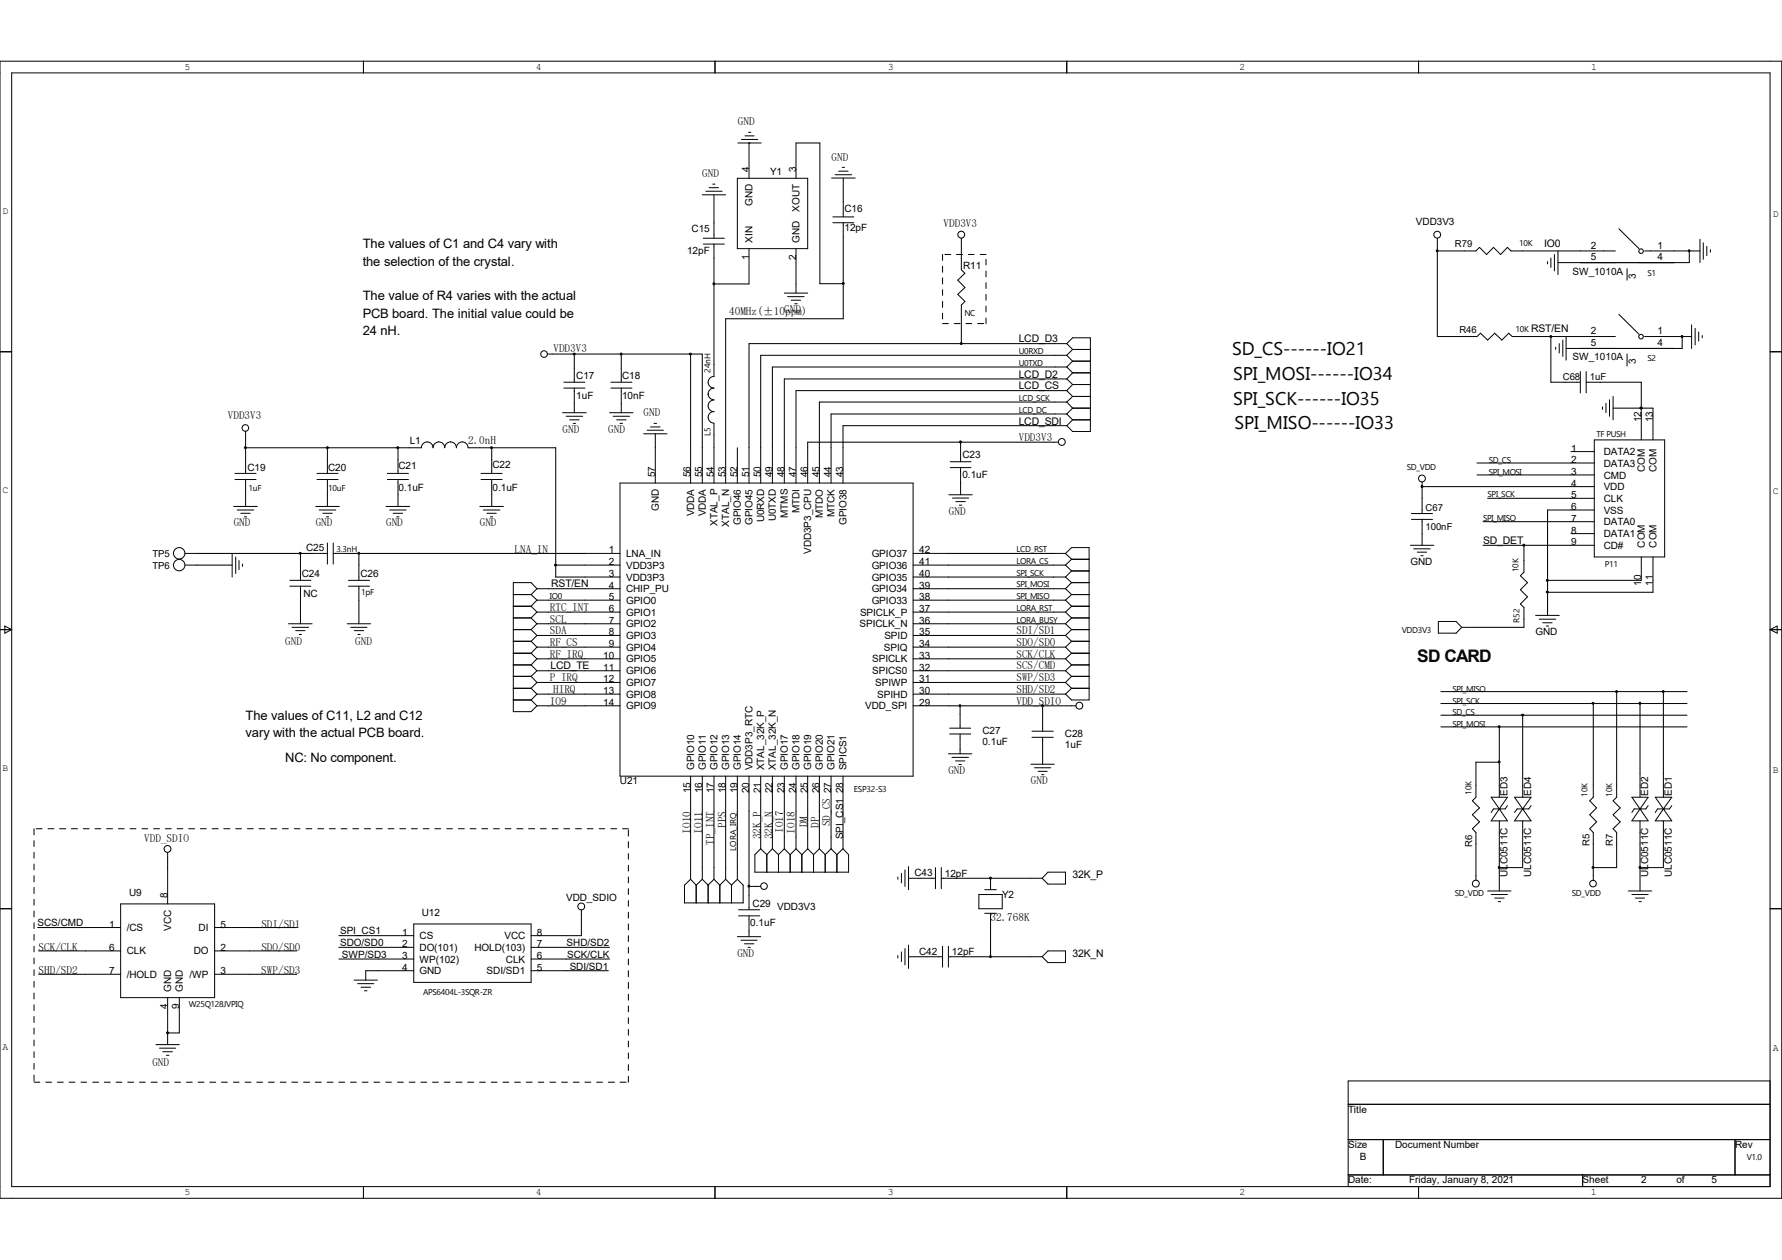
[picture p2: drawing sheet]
<svg xmlns="http://www.w3.org/2000/svg" width="297mm" height="210mm" viewBox="0 0 297 210" stroke-linecap="round" stroke-linejoin="round" font-family="sans-serif">
<g fill="none" stroke="#000" stroke-width=".17">
<path d="M0 10.2h297v189.5h-297zM1.9 12.1h293.1v185.7h-293.1zM60.6 10.2v1.9M119.2 10.2v1.9M177.8 10.2v1.9M236.4 10.2v1.9M117.1 32.5h3.8M117.2 39.7h3.5M117.6 31.9h2.8M118.2 31.3h1.6M118.8 30.7h.4M119 32.5v7.2"/>
<path d="M122.9 29.7h11.7v11.7h-11.7zM123 23.8h3.9M123.6 23.2h2.7M124.2 22.6h1.5M124.8 22.1h.3M124.8 23.8h.1M124.8 23.8v5.9M132.7 29.7v-5.9h4v23.5h3.8M138.6 29.7h3.9M138.8 36.2h3.5M138.8 37.1h3.5M139.2 29.1h2.7"/>
<path d="M139.8 28.5h1.6M140.4 27.9h.4M140.5 29.7v6.5M140.5 37.1v16h-19.6v27.4M160.2 39.7v5.3l.6 .6-1.2 1.1 1.2 1.2-1.2 1.2 1.2 1.1-.6 .6v6.5M239.6 39.7v16.4h6.6l.6-.6 1.1 1.2 1.2-1.2 1.2 1.2 1.2-1.2 .6 .6h17.1M269.8 38.1l3.4 3.3M283.3 39.9v3.9M0 58.6h1.9M91.2 59h25.9v21.5M95.7 59v4.7M103.5 59v4.7"/>
<path d="M115.1 59v21.5M117.2 40.7h3.5M119 40.7v22M124.8 41.4v5.9h-5.8M130.7 48.9h3.9M131.3 49.4h2.7M131.9 50h1.5M132.5 50.6h.4M132.7 41.4v7.5M157.1 42.4v1M157.1 44.4v1M157.1 46.3v1"/>
<path d="M157.1 48.3v.9M157.1 50.2v1M157.1 52.2v1M157.1 53.9h1M157.5 42.4h1M159 53.9h1M159.4 42.4h1M161 53.9h1M161.4 42.4h.9M162.9 53.9h1.1M163.4 42.4h.9M164.3 43.2v1"/>
<path d="M164.3 45.2v.9M164.3 47.1v1M164.3 49.1v.9M164.3 51v1M164.3 53v.9M177.8 59.2h-51v21.3M177.8 57.3h-53v23.2M177.8 59.2l1 1M177.8 57.3l1-1h2.9v15.6h-2.9l-1-.9M177.8 57.3l1 1M178.8 58.3h2.9M178.8 58.3l-1 .9"/>
<path d="M239.6 41.8h6.4l.6-.6 1.2 1.2 1.1-1.2 1.2 1.2 1.1-1.2 .6 .6h17.4M257.9 43.6v.4M258.5 56.1v7.6h4.9M258.5 43v1.6M259.1 42.4v2.8M259.3 57.9v.4M259.7 41.8v4M259.9 57.3v1.5M260.5 56.7v2.7M261 56.1v3.9M269.8 52.4l3.4 3.3M271.2 44.8v1.9"/>
<path d="M271.2 59v2M274.1 56.1h7.8M274.1 41.8h9.2M280.4 56.1h.1M280.4 56.1v2h-19.4M281.6 41.8v2h-21.9M281.9 54.1v4M282.5 54.7v2.8M283.1 55.3v1.6M283.7 55.9v.4M283.9 40.5v2.7M284.5 41.1v1.5"/>
<path d="M285.1 41.6v.4M295 58.6h2M39.2 79.9h3.5M39.2 78.9h3.5M40.9 74.6h29.3a.97 .97 0 0 1 1-.9 .97 .97 0 0 1 1 .9 .97 .97 0 0 1 1-.9 .97 .97 0 0 1 .9 .9 .97 .97 0 0 1 1-.9 .97 .97 0 0 1 1 .9 .97 .97 0 0 1 .9-.9 .97 .97 0 0 1 1 .9h14.6v21.6h10.7M40.9 71.9v7M40.9 79.9v4.5M52.8 79.9h3.5M52.8 78.9h3.5M54.6 74.6v4.3M54.6 79.9v4.5M64.6 79.9h3.5"/>
<path d="M64.6 78.9h3.5M66.3 74.6v4.3M66.3 79.9v4.5M80.2 79.9h3.5M80.2 78.9h3.5M82 74.6v4.3M82 79.9v4.5M93.8 68.8h3.9M94 64.7h3.5M94 63.7h3.5M94.4 69.4h2.7M95 70h1.5"/>
<path d="M95.5 70.6h.4M95.7 64.7v4.1M101.6 68.8h3.9M101.8 64.7h3.5M101.8 63.7h3.5M102.2 69.4h2.7M102.8 70h1.6M103.3 70.6h.5M103.5 64.7v4.1M107.3 72.3h3.9M107.9 71.7h2.7M108.4 71.2h1.6"/>
<path d="M109 70.6h.4M109.2 72.3v8.2M118 65.7a.97 .97 0 0 0 1 .9M119 70.6v9.9M119 62.8a.95 .95 0 0 0-1 .9 .95 .95 0 0 0 1 1M119 64.7a.86 .86 0 0 0-1 1M119 66.7a.95 .95 0 0 0-1 .9 .95 .95 0 0 0 1 1 .97 .97 0 0 0-1 1 .97 .97 0 0 0 1 .9M122.9 74.6v5.9M158.4 77.9h3.4M158.4 77h3.4M160.1 73.7v3.3M160.1 77.9v4.6"/>
<path d="M176.4 73.7h-41.8v6.8M177.8 61.2h-49.1v19.3M177.8 63.2h-47.1v17.3M177.8 65.1h-45.1v15.4M177.8 67h-41.2v13.5M177.8 71h-37.3v9.5M177.8 69h-39.3v11.5M177.8 61.2l1 .9M177.8 63.2l1 .9M177.8 65.1l1 1M177.8 67l1 1M177.8 69l1 1"/>
<path d="M178.8 70h2.9M178.8 60.2h2.9M178.8 62.1h2.9M178.8 60.2l-1 1M178.8 64.1h2.9M178.8 62.1l-1 1.1M178.8 66.1h2.9M178.8 64.1l-1 1M178.8 68h2.9M178.8 66.1l-1 .9M178.8 68l-1 1M178.8 70l-1 1"/>
<path d="M246.2 77.2h19.5M246.2 79.2h19.5M261.8 75.3h3.9M263.4 61.9v3.6M264.4 63.7h9.2v9.6M264.4 61.9v3.6M265.7 73.3h11.8v19.5h-11.8zM267.1 67.8v.4M267.7 67.2v1.6M268.3 66.6v2.8M268.9 68h6.6v5.3M268.9 66.1v3.9"/>
<path d="M273.6 68h.1M30.9 92.2h23.7M30.9 94.2h7.8M38.7 92.2v4M38.9 84.4h4M39.3 92.8v2.8M39.5 85h2.8M39.8 93.4v1.6M40.1 85.6h1.6M40.4 94v.4M40.7 86.1h.4M48.3 96.7h3.5"/>
<path d="M48.3 97.7h3.5M50.1 92.2v4.5M50.1 97.7v6.3M52.6 84.4h4M53.2 85h2.8M53.8 85.6h1.6M54.4 86.1h.4M54.6 90.5v3.5M55.5 92.2h47.8M55.5 90.5v3.5M58.1 96.7h3.5M58.1 97.7h3.5"/>
<path d="M59.8 92.2v4.5M59.8 97.7v6.3M64.3 84.4h4M64.9 85h2.8M65.5 85.6h1.6M66.1 86.1h.4M80 84.4h3.9M80.6 85h2.7M81.2 85.6h1.5M81.7 86.1h.4M85.6 99.1h2.9M88.5 99.1l1 .9"/>
<path d="M89.5 98.1h13.8M89.5 98.1l-1-1h-2.9v21.5h2.9l1-1M89.5 98.1l-1 1M92.6 94.2h10.7M103.3 80.5h48.9v48.9h-48.9zM152.2 92.2h25.4M152.2 94.2h25.4M152.2 96.2h25.4M152.2 98.1h25.4M158.2 82.5h3.9M158.7 83h2.8M159.3 83.6h1.6"/>
<path d="M159.9 84.2h.4M177.6 92.2l1-.9h2.9v25.4h-2.9l-1-1M177.6 98.1l1 1M177.6 96.2l1 .9M177.6 94.2l1 1M177.6 92.2l1 1M178.6 99.1h2.9M178.6 99.1l-1 .9M178.6 97.1h2.9M178.6 97.1l-1 1M178.6 95.2h2.9M178.6 95.2l-1 1"/>
<path d="M178.6 93.2h2.9M178.6 93.2l-1 1M235.1 90.9h3.9M235.2 85.6h3.6M235.2 86.6h3.6M235.6 91.5h2.8M236.2 92h1.6M236.8 92.6h.4M237 81.1h.1M237 80.3v5.3M237 86.6v4.3M237 81.1h28.7"/>
<path d="M247.2 87h18.5M247.2 90.9h18.5M247.9 83.1h17.8M254 90.9v4.5l-.6 .6 1.2 1.1-1.2 1.2 1.2 1.2-1.2 1.2 .6 .6v3.3h-10.4M261.8 88.9h3.9M265.7 85h-7.8v17.6M273.6 92.8v3.9h-15.7M275.5 92.8v5.9h-17.6M0 104.9h1.9M.8 104.4l1.1 .5-1.1 .6zM48.1 104h3.9M48.7 104.6h2.7"/>
<path d="M49.3 105.1h1.5M49.9 105.7h.3M57.9 104h3.9M58.5 104.6h2.7M59.1 105.1h1.5M59.6 105.7h.4M85.6 104.9h2.9M85.6 116.7h2.9M85.6 114.7h2.9M85.6 112.7h2.9M85.6 110.8h2.9M85.6 108.9h2.9"/>
<path d="M85.6 106.9h2.9M85.6 103h2.9M85.6 101h2.9M88.5 116.7l1 .9M88.5 114.7l1 1M88.5 112.7l1 1M88.5 108.9l1 .9M88.5 104.9l1 1M88.5 103l1 1M88.5 101l1 1M88.5 106.9l1 1M88.5 110.8l1 1"/>
<path d="M89.5 100h13.8M89.5 102h13.8M89.5 104h13.8M89.5 105.9h13.8M89.5 107.9h13.8M89.5 109.8h13.8M89.5 111.8h13.8M89.5 113.7h13.8M89.5 117.6h13.8M89.5 115.7h13.8M89.5 115.7l-1 1M89.5 113.7l-1 1"/>
<path d="M89.5 109.8l-1 1M89.5 105.9l-1 1M89.5 104l-1 .9M89.5 102l-1 1M89.5 107.9l-1 1M89.5 100l-1 1M89.5 111.8l-1 .9M152.2 100h25.4M152.2 102h25.4M152.2 104h25.4M152.2 105.9h25.4M152.2 107.9h25.4"/>
<path d="M152.2 109.8h25.4M152.2 111.8h25.4M152.2 113.7h25.4M152.2 117.6h27.2M152.2 115.7h25.4M160 117.6v3.8M173.8 117.6v4.3M177.6 109.8l1 1M177.6 111.8l1 .9M177.6 113.7l1 1M177.6 107.9l1 1M177.6 105.9l1 1"/>
<path d="M177.6 104l1 .9M177.6 102l1 1M177.6 100l1 1M178.6 104.9h2.9M178.6 114.7h2.9M178.6 112.7h2.9M178.6 110.8h2.9M178.6 108.9h2.9M178.6 106.9h2.9M178.6 103h2.9M178.6 101h2.9M178.6 108.9l-1 .9"/>
<path d="M178.6 110.8l-1 1M178.6 114.7l-1 1M178.6 112.7l-1 1M178.6 106.9l-1 1M178.6 104.9l-1 1M178.6 103l-1 1M178.6 101l-1 1M239.7 103.6h3l.9 1-.9 .9h-3zM240.2 115.3h41M240.2 117.3h41M240.2 119.2h41M253.8 119.2v13.7"/>
<path d="M255.9 102.6h4M256.5 103.2h2.8M257.1 103.8h1.6M257.7 104.4h.4M265.6 117.3v15.6l-.6 .6 1.1 1.2-1.1 1.1 1.1 1.2-1.1 1.1 .6 .7v8M269.5 115.3v17.6l-.6 .6 1.1 1.2-1.1 1.1 1.1 1.2-1.1 1.1 .6 .7v5.8h-3.9M273.3 117.3v15.6M277.2 115.3v17.6M295 104.9h2M295 104.9l1.2-.5v1.1zM5.7 138.1v1M6.1 138.1h.9"/>
<path d="M8 138.1h1M9.9 138.1h1.1M11.9 138.1h1M13.9 138.1h1M15.8 138.1h1M17.8 138.1h1M19.7 138.1h1M21.7 138.1h.9M23.7 138.1h.9M25.6 138.1h1M27.6 138.1h.9M29.5 138.1h1"/>
<path d="M31.5 138.1h.9M33.4 138.1h1M35.3 138.1h1.1M37.3 138.1h1M39.3 138.1h1M41.2 138.1h1M43.2 138.1h1M45.1 138.1h1M47.1 138.1h.9M49.1 138.1h.9M51 138.1h1M53 138.1h.9"/>
<path d="M54.9 138.1h1M56.9 138.1h.9M58.8 138.1h1M60.7 138.1h1.1M62.7 138.1h1M64.7 138.1h1M66.6 138.1h1M68.6 138.1h1M70.5 138.1h1M72.5 138.1h.9M74.5 138.1h.9M76.4 138.1h1"/>
<path d="M78.4 138.1h.9M80.3 138.1h1M82.3 138.1h.9M84.2 138.1h1M86.1 138.1h1.1M88.1 138.1h1M90.1 138.1h1M92 138.1h1M94 138.1h1M95.9 138.1h1M97.9 138.1h.9M99.9 138.1h.9"/>
<path d="M101.8 138.1h1M103.8 138.1h.9M104.7 138.3v1.1M115.1 129.4v17.2M117.1 129.4v17.2M119 129.4v17.2M120.9 129.4v17.2M122.9 129.4v17.2M124.8 129.4v22.2M126.8 129.4v12.1M128.7 129.4v12.1M130.7 129.4v12.1"/>
<path d="M132.7 129.4v12.1M134.6 129.4v12.1M136.6 129.4v12.1M138.5 129.4v12.1M140.5 129.4v12.1M158.1 125.6h3.9M158.3 122.3h3.5M158.3 121.4h3.5M158.7 126.2h2.7M159.3 126.8h1.5M159.8 127.4h.4M160 122.3v3.3"/>
<path d="M171.8 127.4h3.9M172 122.9h3.6M172 121.9h3.6M172.4 128h2.7M173 128.6h1.5M173.6 129.1h.4M173.8 122.9v4.5M240.2 121.2h41M248.5 132.9h2.7l-1.3 1.9zM249.9 134.8h.1M249.9 134.8l1.3 2h-2.7zM249.9 127h-3.9v5.9l-.6 .6 1.2 1.2-1.2 1.1 1.2 1.2-1.2 1.1 .6 .7v8"/>
<path d="M249.9 121.2v11.7M249.9 136.8v11.7M251.2 134.3l-.3 .5h-2l-.4 .6M252.4 132.9h2.8l-1.4 1.9zM253.8 134.8h.1M253.8 134.8l1.4 2h-2.8zM253.8 136.8v7.8h-3.9M255.2 134.3l-.4 .5h-1.9l-.5 .6M272 132.9h2.7l-1.4 1.9zM273.3 134.8h.1M273.3 134.8l1.4 2h-2.7zM273.3 136.8v11.7"/>
<path d="M274.7 134.3l-.4 .5h-1.9l-.4 .6M275.9 132.9h2.7l-1.4 1.9zM277.2 134.8h.1M277.2 136.8v7.8h-3.9M277.2 134.8l1.4 2h-2.7zM278.6 134.3l-.3 .5h-2l-.4 .6M0 151.5h1.9M5.7 140.1v1M5.7 142.1v.9M5.7 144v1M5.7 146v1M5.7 147.9v1"/>
<path d="M5.7 149.9v1M5.7 151.8v1M5.7 153.8v1M5.7 155.7v1M5.7 157.7v1M5.7 159.7v1M6.3 154.6h13.8M6.4 158.5h13.7M20.1 150.7h15.7v15.6h-15.7zM27.9 142.1v8.6M35.8 154.6h13.6M35.8 158.5h13.6"/>
<path d="M56.5 156h12.5M56.5 157.9h12.5M56.5 159.9h12.5M69 154h19.5v9.7h-19.5zM88.5 157.9h13.1M88.5 159.9h13.1M96.9 151.6v4.4h-8.4M104.7 140.3v1M104.7 142.3v.9M104.7 144.2v1M104.7 146.2v1M104.7 148.1v1"/>
<path d="M104.7 150.1v.9M104.7 152.1v.9M104.7 154v1M104.7 156v.9M104.7 157.9v1M104.7 159.9v.9M115.1 146.6l.9 .9M115.1 146.6l-1 .9v3h9.8v-3l-1-.9M116 147.5v3M117.1 146.6l.9 .9M117.1 146.6l-1.1 .9M118 147.5v3"/>
<path d="M119 146.6l1 .9M119 146.6l-1 .9M120 147.5v3M120.9 146.6l1 .9M120.9 146.6l-.9 .9M121.9 147.5v3M122.9 156.1h3.9M122.9 146.6l-1 .9M123.1 152.7h3.5M123.1 151.6h3.5M123.5 156.7h2.7M124.1 157.3h1.5"/>
<path d="M124.7 157.9h.4M124.8 152.7v3.4M124.8 147.7h2M126.8 141.5l-1 1v2.9h15.6v-2.9l-.9-1M126.8 141.5l1 1M127.8 142.5v2.9M128.7 141.5l1.1 1M128.7 141.5l-.9 1M129.8 142.5v2.9M130.7 141.5l1 1M130.7 141.5l-.9 1M131.7 142.5v2.9"/>
<path d="M132.7 141.5l.9 1M132.7 141.5l-1 1M133.6 142.5v2.9M134.6 141.5l1 1M134.6 141.5l-1 1M135.6 142.5v2.9M136.6 141.5l.9 1M136.6 141.5l-1 1M137.5 142.5v2.9M138.5 141.5l1 1M138.5 141.5l-1 1M139.5 142.5v2.9"/>
<path d="M140.5 141.5l-1 1M149.6 146.2v.4M149.6 159.3v.4M150.2 145.6v1.6M150.2 158.7v1.6M150.8 145v2.7M150.8 158.1v2.7M151.4 159.5h5.7M151.4 146.4h4.5M151.4 144.4v3.9M151.4 157.5v3.9M155.9 144.6v3.5"/>
<path d="M156.9 146.4h16.8M156.9 144.6v3.5M157.1 157.7v3.5M158.1 159.5h15.6M158.1 157.7v3.5M163.2 149.1h3.8v2.4h-3.8zM164.1 152.2h2M164.1 148.3h2M165.1 146.4h.1M165.1 146.4v1.9M165.1 152.2v7.3M173.7 159.5l1-1h2.9v1.9h-2.9z"/>
<path d="M174.7 145.4h2.9v2h-2.9l-1-1zM247.9 148.5h3.9M248.5 149.1h2.7M249.1 149.7h1.6M249.7 150.3h.4M271.4 148.5h3.9M272 149.1h2.7M272.6 149.7h1.5M273.2 150.3h.4M295 151.5h2M5.7 161.6v1M5.7 163.6v.9"/>
<path d="M5.7 165.5v1M5.7 167.5v.9M5.7 169.4v1M5.7 171.4v1M5.7 173.4v.9M5.7 175.3v1M5.7 177.2v1M5.7 179.2v1M6.4 162.4h13.7M26 174.1h3.9M26.6 174.7h2.7M27.1 175.3h1.6"/>
<path d="M27.7 175.9h.5M27.9 172.2h.1M27.9 166.3v7.8M29.9 166.3v5.9h-2M35.8 162.4h13.6M59 163.4h3.9M59.6 164h2.7M60.2 164.5h1.6M60.7 165.1h.5M69 161.8h-8v1.6M88.5 161.8h12.9M104.7 161.8v1"/>
<path d="M104.7 163.7v1.1M104.7 165.7v1M104.7 167.7v1M104.7 169.6v1M104.7 171.6v1M104.7 173.5v1M104.7 175.5v.9M104.7 177.5v.9M104.7 179.4v1M5.7 180.4h.9M7.6 180.4h1M9.6 180.4h.9"/>
<path d="M11.5 180.4h1M13.5 180.4h.9M15.5 180.4h.9M17.4 180.4h1M19.3 180.4h1M21.3 180.4h1M23.2 180.4h1M25.2 180.4h1M27.1 180.4h1.1M29.1 180.4h1M31.1 180.4h.9M33 180.4h1"/>
<path d="M35 180.4h.9M36.9 180.4h1M38.9 180.4h.9M40.9 180.4h.9M42.8 180.4h1M44.7 180.4h1M46.7 180.4h1M48.6 180.4h1M50.6 180.4h1M52.5 180.4h1.1M54.5 180.4h1M56.5 180.4h.9"/>
<path d="M58.4 180.4h1M60.4 180.4h.9M60.6 197.8v1.9M62.3 180.4h1M64.3 180.4h.9M66.3 180.4h.9M68.2 180.4h1M70.1 180.4h1M72.1 180.4h1M74 180.4h1M76 180.4h1M77.9 180.4h1.1"/>
<path d="M79.9 180.4h1M81.9 180.4h.9M83.8 180.4h1M85.8 180.4h.9M87.7 180.4h1M89.7 180.4h.9M91.7 180.4h.9M93.6 180.4h1M95.5 180.4h1M97.5 180.4h1M99.4 180.4h1M101.4 180.4h1"/>
<path d="M103.3 180.4h1.1M119.2 197.8v1.9M177.8 197.8v1.9M224.7 184.1h70.3M224.7 189.9h70.3M224.7 195.8h70.3M230.5 189.9v5.9M236.4 197.8v1.9M263.8 195.8v2M289.2 189.9v5.9M295 180.2h-70.3v17.6"/>
<circle cx="160.2" cy="39.1" r=".57"/>
<circle cx="239.5" cy="39.1" r=".57"/>
<circle cx="90.7" cy="59" r=".55"/>
<circle cx="273.5" cy="56.1" r=".38"/>
<circle cx="273.5" cy="41.9" r=".38"/>
<circle cx="40.9" cy="71.3" r=".55"/>
<circle cx="177" cy="73.7" r=".57"/>
<circle cx="237" cy="79.8" r=".57"/>
<circle cx="29.9" cy="94.2" r=".95"/>
<circle cx="29.9" cy="92.2" r=".95"/>
<circle cx="179.9" cy="117.6" r=".57"/>
<circle cx="27.9" cy="141.5" r=".57"/>
<circle cx="96.9" cy="151.1" r=".57"/>
<circle cx="127.3" cy="147.7" r=".55"/>
<circle cx="246" cy="147.3" r=".57"/>
<circle cx="265.5" cy="147.3" r=".55"/>
</g>
<g fill="#000" stroke="#000" stroke-width=".17">
<path d="M95.6 58.9h.2v.2h-.2z" fill-rule="evenodd"/>
<path d="M114.9 58.9h.3v.2h-.3z" fill-rule="evenodd"/>
<path d="M140.4 47.1h.3v.2h-.3z" fill-rule="evenodd"/>
<path d="M258.4 56h.2v.2h-.2z" fill-rule="evenodd"/>
<path d="M40.8 74.5h.2v.2h-.2z" fill-rule="evenodd"/>
<path d="M54.4 74.5h.3v.2h-.3z" fill-rule="evenodd"/>
<path d="M66.2 74.5h.2v.2h-.2z" fill-rule="evenodd"/>
<path d="M81.8 74.5h.2v.2h-.2z" fill-rule="evenodd"/>
<path d="M273.4 67.9h.2v.2h-.2z" fill-rule="evenodd"/>
<path d="M273.4 67.9h.2v.2h-.2z" fill-rule="evenodd"/>
<path d="M49.9 92.1h.3v.2h-.3z" fill-rule="evenodd"/>
<path d="M92.5 94.1h.2v.2h-.2z" fill-rule="evenodd"/>
<path d="M257.8 98.6h.2v.2h-.2z" fill-rule="evenodd"/>
<path d="M257.8 96.6h.2v.2h-.2z" fill-rule="evenodd"/>
<path d="M253.7 119.1h.2v.2h-.2z" fill-rule="evenodd"/>
<path d="M265.4 117.1h.2v.2h-.2z" fill-rule="evenodd"/>
<path d="M265.4 144.5h.2v.2h-.2z" fill-rule="evenodd"/>
<circle cx="103.5" cy="59" r=".16"/>
<circle cx="119" cy="47.3" r=".16"/>
<circle cx="160.2" cy="57.2" r=".16"/>
<circle cx="239.5" cy="41.8" r=".16"/>
<circle cx="280.3" cy="56.1" r=".16"/>
<circle cx="281.5" cy="41.8" r=".16"/>
<circle cx="160.1" cy="73.6" r=".16"/>
<circle cx="59.8" cy="92.2" r=".16"/>
<circle cx="237" cy="81.1" r=".16"/>
<circle cx="254" cy="90.9" r=".16"/>
<circle cx="160" cy="117.6" r=".16"/>
<circle cx="173.7" cy="117.6" r=".16"/>
<circle cx="269.4" cy="115.3" r=".16"/>
<circle cx="273.3" cy="117.2" r=".16"/>
<circle cx="277.2" cy="115.3" r=".16"/>
<circle cx="249.9" cy="127" r=".16"/>
<circle cx="249.9" cy="121.1" r=".16"/>
<circle cx="124.8" cy="147.7" r=".16"/>
<circle cx="165.1" cy="159.4" r=".16"/>
<circle cx="165.1" cy="146.4" r=".16"/>
<circle cx="249.9" cy="144.6" r=".16"/>
<circle cx="273.3" cy="144.6" r=".16"/>
<circle cx="27.9" cy="172.1" r=".16"/>
</g>
<g font-size="3.1">
<text x="205.4" y="59.2">SD_CS------IO21</text>
<text x="205.5" y="63.3">SPI_MOSI------IO34</text>
<text x="205.5" y="67.4">SPI_SCK------IO35</text>
<text x="205.7" y="71.5">SPI_MISO------IO33</text>
</g>
<text font-size="2.9" x="236.2" y="110.4">SD CARD</text>
<g font-size="2.2">
<text x="60.5" y="41.4">The values of C1 and C4 vary with</text>
<text x="60.5" y="44.3">the selection of the crystal.</text>
<text x="60.5" y="50.1">The value of R4 varies with the actual</text>
<text x="60.5" y="53">PCB board. The initial value could be</text>
<text x="60.5" y="55.8">24 nH.</text>
<text x="40.9" y="120">The values of C11, L2 and C12</text>
<text x="40.9" y="122.9">vary with the actual PCB board.</text>
<text x="47.5" y="127">NC: No component.</text>
</g>
<g font-size="1.9">
<text x="123" y="20.9">GND</text>
<text x="117.1" y="29.5">GND</text>
<text x="138.6" y="26.8">GND</text>
<text x="157.3" y="37.8">VDD3V3</text>
<text x="121.5" y="52.6">40MHz(±10ppm)</text>
<text x="130.7" y="52.2">GND</text>
<text x="92.2" y="58.6">VDD3V3</text>
<text x="38" y="69.8">VDD3V3</text>
<text x="107.3" y="69.4">GND</text>
<text x="78" y="74">2.0nH</text>
<text x="93.8" y="72.1">GND</text>
<text x="101.4" y="72.1">GND</text>
<text x="169.8" y="73.5">VDD3V3</text>
<text x="38.9" y="87.7">GND</text>
<text x="52.6" y="87.7">GND</text>
<text x="64.4" y="87.7">GND</text>
<text x="80" y="87.7">GND</text>
<text x="158.2" y="85.8">GND</text>
<text x="85.8" y="92.2">LNA_IN</text>
<text x="91.7" y="101.8">RTC_INT</text>
<text x="47.5" y="107.5">GND</text>
<text x="59.2" y="107.5">GND</text>
<text x="91.7" y="105.7">SDA</text>
<text x="91.7" y="103.8">SCL</text>
<text x="91.7" y="107.7">RF_CS</text>
<text x="169.4" y="107.7">SDO/SD0</text>
<text x="169.4" y="105.7">SDI/SD1</text>
<text x="91.7" y="113.5">P_IRQ</text>
<text x="91.7" y="109.6">RF_IRQ</text>
<text x="169.4" y="109.6">SCK/CLK</text>
<text x="169.4" y="111.6">SCS/CMD</text>
<text x="169.4" y="113.5">SWP/SD3</text>
<text x="91.7" y="117.4">IO9</text>
<text x="92.2" y="115.5">HIRQ</text>
<text x="169.4" y="117.5">VDD_SDIO</text>
<text x="169.4" y="115.5">SHD/SD2</text>
<text x="158.1" y="129">GND</text>
<text x="171.8" y="130.7">GND</text>
<text x="134.6" y="137.9" transform="rotate(-90 134.6 137.9)">DM</text>
<text x="136.5" y="138" transform="rotate(-90 136.5 138)">DP</text>
<text x="138.3" y="137.7" transform="rotate(-90 138.3 137.7)">SD_CS 27</text>
<text x="24" y="140.3">VDD_SDIO</text>
<text x="115.1" y="138.9" transform="rotate(-90 115.1 138.9)">IO10</text>
<text x="117" y="138.9" transform="rotate(-90 117 138.9)">IO11</text>
<text x="119" y="140.8" transform="rotate(-90 119 140.8)">TP_INT</text>
<text x="120.9" y="138" transform="rotate(-90 120.9 138)">PPS</text>
<text x="126.8" y="139.9" transform="rotate(-90 126.8 139.9)">32K_P</text>
<text x="128.7" y="139.9" transform="rotate(-90 128.7 139.9)">32K_N</text>
<text x="130.6" y="138.8" transform="rotate(-90 130.6 138.8)">IO17</text>
<text x="132.5" y="138.9" transform="rotate(-90 132.5 138.9)">IO18</text>
<text x="43.6" y="154.6">SDI/SD1</text>
<text x="165.1" y="153.6">32.768K</text>
<text x="6.4" y="158.5">SCK/CLK</text>
<text x="43.6" y="158.5">SDO/SD0</text>
<text x="122.9" y="159.5">GND</text>
<text x="6.4" y="162.4">SHD/SD2</text>
<text x="43.6" y="162.4">SWP/SD3</text>
<text x="25.4" y="177.6">GND</text>
</g>
<g font-size="1.7">
<text x="124.8" y="28.7" transform="rotate(-90 124.8 28.7)">4</text>
<text x="128.4" y="29.1">Y1</text>
<text x="132.7" y="28.7" transform="rotate(-90 132.7 28.7)">3</text>
<text x="125.4" y="34.4" transform="rotate(-90 125.4 34.4)">GND</text>
<text x="133.3" y="35.3" transform="rotate(-90 133.3 35.3)">XOUT</text>
<text x="140.8" y="35.4">C16</text>
<text x="115.3" y="38.7">C15</text>
<text x="125.4" y="40.5" transform="rotate(-90 125.4 40.5)">XIN</text>
<text x="133.3" y="40.5" transform="rotate(-90 133.3 40.5)">GND</text>
<text x="140.8" y="38.5">12pF</text>
<text x="236" y="37.5">VDD3V3</text>
<text x="257.4" y="41.1">IO0</text>
<text x="265.2" y="41.4">2</text>
<text x="276.3" y="41.4">1</text>
<text x="114.5" y="42.3">12pF</text>
<text x="124.8" y="43.3" transform="rotate(-90 124.8 43.3)">1</text>
<text x="132.7" y="43.3" transform="rotate(-90 132.7 43.3)">2</text>
<text x="160.5" y="44.8">R11</text>
<text x="262.1" y="45.8">SW_1010A</text>
<text x="265.2" y="43.4">5</text>
<text x="272.6" y="46.5" transform="rotate(-90 272.6 46.5)">3</text>
<text x="276.3" y="43.4">4</text>
<text x="169.8" y="57.1">LCD_D3</text>
<text x="255.2" y="55.3">RST/EN</text>
<text x="265.2" y="55.7">2</text>
<text x="265.2" y="57.7">5</text>
<text x="276.3" y="55.7">1</text>
<text x="276.3" y="57.7">4</text>
<text x="96.1" y="63.2">C17</text>
<text x="103.7" y="63.2">C18</text>
<text x="169.8" y="62.9">LCD_D2</text>
<text x="169.8" y="64.9">LCD_CS</text>
<text x="262.1" y="60">SW_1010A</text>
<text x="272.6" y="60.7" transform="rotate(-90 272.6 60.7)">3</text>
<text x="96.1" y="66.5">1uF</text>
<text x="103.7" y="66.5">10nF</text>
<text x="169.8" y="70.8">LCD_SDI</text>
<text x="273.6" y="70.4" transform="rotate(-90 273.6 70.4)">12</text>
<text x="275.5" y="70.4" transform="rotate(-90 275.5 70.4)">13</text>
<text x="68.3" y="74">L1</text>
<text x="82.1" y="78">C22</text>
<text x="160.4" y="76.4">C23</text>
<text x="261.9" y="75.3">1</text>
<text x="261.9" y="77.2">2</text>
<text x="267.3" y="75.9">DATA2</text>
<text x="267.3" y="77.8">DATA3</text>
<text x="41.2" y="78.6">C19</text>
<text x="54.7" y="78.6">C20</text>
<text x="66.4" y="78.2">C21</text>
<text x="66.4" y="81.9">0.1uF</text>
<text x="82.1" y="81.9">0.1uF</text>
<text x="109.2" y="79.5" transform="rotate(-90 109.2 79.5)">57</text>
<text x="115.1" y="79.5" transform="rotate(-90 115.1 79.5)">56</text>
<text x="117.1" y="79.5" transform="rotate(-90 117.1 79.5)">55</text>
<text x="119" y="79.5" transform="rotate(-90 119 79.5)">54</text>
<text x="120.9" y="79.5" transform="rotate(-90 120.9 79.5)">53</text>
<text x="122.9" y="79.5" transform="rotate(-90 122.9 79.5)">52</text>
<text x="124.8" y="79.5" transform="rotate(-90 124.8 79.5)">51</text>
<text x="126.8" y="79.5" transform="rotate(-90 126.8 79.5)">50</text>
<text x="128.7" y="79.5" transform="rotate(-90 128.7 79.5)">49</text>
<text x="130.7" y="79.5" transform="rotate(-90 130.7 79.5)">48</text>
<text x="132.7" y="79.5" transform="rotate(-90 132.7 79.5)">47</text>
<text x="134.6" y="79.5" transform="rotate(-90 134.6 79.5)">46</text>
<text x="136.6" y="79.5" transform="rotate(-90 136.6 79.5)">45</text>
<text x="138.5" y="79.5" transform="rotate(-90 138.5 79.5)">44</text>
<text x="140.5" y="79.5" transform="rotate(-90 140.5 79.5)">43</text>
<text x="160.4" y="79.7">0.1uF</text>
<text x="261.9" y="79.2">3</text>
<text x="261.9" y="81.1">4</text>
<text x="261.9" y="83.1">5</text>
<text x="267.3" y="79.8">CMD</text>
<text x="267.3" y="81.7">VDD</text>
<text x="267.3" y="83.7">CLK</text>
<text x="274.2" y="78.7" transform="rotate(-90 274.2 78.7)">COM</text>
<text x="276.1" y="78.7" transform="rotate(-90 276.1 78.7)">COM</text>
<text x="109.8" y="85.2" transform="rotate(-90 109.8 85.2)">GND</text>
<text x="115.7" y="86.1" transform="rotate(-90 115.7 86.1)">VDDA</text>
<text x="117.6" y="86.1" transform="rotate(-90 117.6 86.1)">VDDA</text>
<text x="119.6" y="87.7" transform="rotate(-90 119.6 87.7)">XTAL_P</text>
<text x="121.5" y="87.8" transform="rotate(-90 121.5 87.8)">XTAL_N</text>
<text x="123.5" y="87.5" transform="rotate(-90 123.5 87.5)">GPIO46</text>
<text x="125.4" y="87.5" transform="rotate(-90 125.4 87.5)">GPIO45</text>
<text x="127.4" y="87.1" transform="rotate(-90 127.4 87.1)">U0RXD</text>
<text x="129.3" y="86.9" transform="rotate(-90 129.3 86.9)">U0TXD</text>
<text x="131.3" y="86.4" transform="rotate(-90 131.3 86.4)">MTMS</text>
<text x="133.3" y="85.6" transform="rotate(-90 133.3 85.6)">MTDI</text>
<text x="137.2" y="86.4" transform="rotate(-90 137.2 86.4)">MTDO</text>
<text x="139.1" y="86.2" transform="rotate(-90 139.1 86.2)">MTCK</text>
<text x="141.1" y="87.5" transform="rotate(-90 141.1 87.5)">GPIO38</text>
<text x="261.9" y="85">6</text>
<text x="261.9" y="87">7</text>
<text x="261.9" y="88.9">8</text>
<text x="267.3" y="85.6">VSS</text>
<text x="267.3" y="87.5">DATA0</text>
<text x="267.3" y="89.5">DATA1</text>
<text x="51" y="91.9">C25</text>
<text x="101.5" y="92.2">1</text>
<text x="101.5" y="94.2">2</text>
<text x="104.4" y="92.8">LNA_IN</text>
<text x="104.4" y="94.8">VDD3P3</text>
<text x="135.2" y="92.3" transform="rotate(-90 135.2 92.3)">VDD3P3_CPU</text>
<text x="145.3" y="94.8">GPIO36</text>
<text x="145.3" y="92.8">GPIO37</text>
<text x="153.2" y="94.2">41</text>
<text x="153.2" y="92.2">42</text>
<text x="235.1" y="94.2">GND</text>
<text x="247.2" y="90.7">SD_DET</text>
<text x="261.9" y="90.9">9</text>
<text x="267.3" y="91.5">CD#</text>
<text x="274.2" y="91.3" transform="rotate(-90 274.2 91.3)">COM</text>
<text x="276.1" y="91.3" transform="rotate(-90 276.1 91.3)">COM</text>
<text x="50.3" y="96.1">C24</text>
<text x="50.6" y="99.5">NC</text>
<text x="60.1" y="96.1">C26</text>
<text x="91.9" y="97.9">RST/EN</text>
<text x="101.5" y="96.2">3</text>
<text x="101.5" y="100">5</text>
<text x="101.5" y="98.1">4</text>
<text x="104.4" y="96.8">VDD3P3</text>
<text x="104.4" y="100.6">GPIO0</text>
<text x="104.4" y="98.7">CHIP_PU</text>
<text x="145.3" y="100.6">GPIO33</text>
<text x="145.3" y="98.7">GPIO34</text>
<text x="145.3" y="96.8">GPIO35</text>
<text x="153.2" y="100">38</text>
<text x="153.2" y="98.1">39</text>
<text x="153.2" y="96.2">40</text>
<text x="273.6" y="97.6" transform="rotate(-90 273.6 97.6)">10</text>
<text x="275.5" y="97.6" transform="rotate(-90 275.5 97.6)">11</text>
<text x="101.5" y="102">6</text>
<text x="101.5" y="104">7</text>
<text x="101.5" y="105.9">8</text>
<text x="101.5" y="107.9">9</text>
<text x="104.4" y="102.6">GPIO1</text>
<text x="104.4" y="104.6">GPIO2</text>
<text x="104.4" y="106.5">GPIO3</text>
<text x="143.3" y="104.6">SPICLK_N</text>
<text x="143.3" y="102.6">SPICLK_P</text>
<text x="147.4" y="106.5">SPID</text>
<text x="153.2" y="107.9">34</text>
<text x="153.2" y="105.9">35</text>
<text x="153.2" y="104">36</text>
<text x="153.2" y="102">37</text>
<text x="255.9" y="105.9">GND</text>
<text x="91.8" y="111.6">LCD_TE</text>
<text x="100.5" y="109.8">10</text>
<text x="100.5" y="111.8">11</text>
<text x="100.5" y="113.7">12</text>
<text x="104.4" y="108.5">GPIO4</text>
<text x="104.4" y="110.4">GPIO5</text>
<text x="104.4" y="112.4">GPIO6</text>
<text x="145.4" y="112.4">SPICS0</text>
<text x="145.4" y="110.4">SPICLK</text>
<text x="147.3" y="108.5">SPIQ</text>
<text x="153.2" y="113.7">31</text>
<text x="153.2" y="111.8">32</text>
<text x="153.2" y="109.8">33</text>
<text x="100.5" y="115.7">13</text>
<text x="100.5" y="117.6">14</text>
<text x="104.4" y="114.3">GPIO7</text>
<text x="104.4" y="116.3">GPIO8</text>
<text x="104.4" y="118.2">GPIO9</text>
<text x="144.2" y="118.2">VDD_SPI</text>
<text x="145.9" y="114.3">SPIWP</text>
<text x="146.2" y="116.3">SPIHD</text>
<text x="153.2" y="117.6">29</text>
<text x="153.2" y="115.7">30</text>
<text x="163.7" y="122.3">C27</text>
<text x="163.7" y="124.1">0.1uF</text>
<text x="177.5" y="122.9">C28</text>
<text x="177.5" y="124.6">1uF</text>
<text x="103.3" y="130.7">U21</text>
<text x="115.7" y="128.4" transform="rotate(-90 115.7 128.4)">GPIO10</text>
<text x="117.6" y="128.4" transform="rotate(-90 117.6 128.4)">GPIO11</text>
<text x="119.6" y="128.4" transform="rotate(-90 119.6 128.4)">GPIO12</text>
<text x="121.5" y="128.4" transform="rotate(-90 121.5 128.4)">GPIO13</text>
<text x="123.5" y="128.4" transform="rotate(-90 123.5 128.4)">GPIO14</text>
<text x="125.4" y="128.4" transform="rotate(-90 125.4 128.4)">VDD3P3_RTC</text>
<text x="127.4" y="128.4" transform="rotate(-90 127.4 128.4)">XTAL_32K_P</text>
<text x="129.3" y="128.4" transform="rotate(-90 129.3 128.4)">XTAL_32K_N</text>
<text x="131.3" y="128.4" transform="rotate(-90 131.3 128.4)">GPIO17</text>
<text x="133.3" y="128.4" transform="rotate(-90 133.3 128.4)">GPIO18</text>
<text x="135.2" y="128.4" transform="rotate(-90 135.2 128.4)">GPIO19</text>
<text x="137.2" y="128.4" transform="rotate(-90 137.2 128.4)">GPIO20</text>
<text x="139.1" y="128.4" transform="rotate(-90 139.1 128.4)">GPIO21</text>
<text x="141.1" y="128.4" transform="rotate(-90 141.1 128.4)">SPICS1</text>
<text x="115.1" y="132.2" transform="rotate(-90 115.1 132.2)">15</text>
<text x="117.1" y="132.2" transform="rotate(-90 117.1 132.2)">16</text>
<text x="119" y="132.2" transform="rotate(-90 119 132.2)">17</text>
<text x="120.9" y="132.2" transform="rotate(-90 120.9 132.2)">18</text>
<text x="122.9" y="132.2" transform="rotate(-90 122.9 132.2)">19</text>
<text x="124.8" y="132.2" transform="rotate(-90 124.8 132.2)">20</text>
<text x="126.8" y="132.2" transform="rotate(-90 126.8 132.2)">21</text>
<text x="128.7" y="132.2" transform="rotate(-90 128.7 132.2)">22</text>
<text x="130.7" y="132.2" transform="rotate(-90 130.7 132.2)">23</text>
<text x="132.7" y="132.2" transform="rotate(-90 132.7 132.2)">24</text>
<text x="134.6" y="132.2" transform="rotate(-90 134.6 132.2)">25</text>
<text x="136.6" y="132.2" transform="rotate(-90 136.6 132.2)">26</text>
<text x="140.5" y="132.2" transform="rotate(-90 140.5 132.2)">28</text>
<text x="251.3" y="132.7" transform="rotate(-90 251.3 132.7)">ED3</text>
<text x="255.2" y="132.7" transform="rotate(-90 255.2 132.7)">ED4</text>
<text x="274.7" y="132.7" transform="rotate(-90 274.7 132.7)">ED2</text>
<text x="278.6" y="132.7" transform="rotate(-90 278.6 132.7)">ED1</text>
<text x="140.5" y="139.9" transform="rotate(-90 140.5 139.9)">SPI_CS1</text>
<text x="21.5" y="149.3">U9</text>
<text x="27.9" y="149.7" transform="rotate(-90 27.9 149.7)">8</text>
<text x="152.4" y="146">C43</text>
<text x="157.5" y="146.2">12pF</text>
<text x="167" y="149.7">Y2</text>
<text x="178.8" y="146.4">32K_P</text>
<text x="251.3" y="146.2" transform="rotate(-90 251.3 146.2)">ULC0511C</text>
<text x="255.2" y="146.2" transform="rotate(-90 255.2 146.2)">ULC0511C</text>
<text x="274.7" y="146.2" transform="rotate(-90 274.7 146.2)">ULC0511C</text>
<text x="278.6" y="146.2" transform="rotate(-90 278.6 146.2)">ULC0511C</text>
<text x="6.3" y="154.4">SCS/CMD</text>
<text x="18.2" y="154.6">1</text>
<text x="21.1" y="155.2">/CS</text>
<text x="28.5" y="155.1" transform="rotate(-90 28.5 155.1)">VCC</text>
<text x="33.1" y="155.2">DI</text>
<text x="36.7" y="154.6">5</text>
<text x="56.7" y="155.7">SPI_CS1</text>
<text x="67.1" y="156">1</text>
<text x="70.3" y="152.7">U12</text>
<text x="89.5" y="156">8</text>
<text x="94.4" y="150.1">VDD_SDIO</text>
<text x="125.1" y="154.4">0.1uF</text>
<text x="125.4" y="151.3">C29 VDD3V3</text>
<text x="18.2" y="158.5">6</text>
<text x="21.1" y="159.1">CLK</text>
<text x="32.3" y="159.1">DO</text>
<text x="36.7" y="158.5">2</text>
<text x="56.7" y="157.7">SDO/SD0</text>
<text x="57" y="159.7">SWP/SD3</text>
<text x="67.1" y="157.9">2</text>
<text x="67.1" y="159.9">3</text>
<text x="67.1" y="161.8">4</text>
<text x="69.9" y="156.5">CS</text>
<text x="69.9" y="158.5">DO(101)</text>
<text x="69.9" y="160.4">WP(102)</text>
<text x="79.1" y="158.5">HOLD(103)</text>
<text x="84.1" y="156.5">VCC</text>
<text x="84.3" y="160.4">CLK</text>
<text x="89.5" y="161.8">5</text>
<text x="89.5" y="159.9">6</text>
<text x="89.5" y="157.9">7</text>
<text x="94.4" y="157.7">SHD/SD2</text>
<text x="94.5" y="159.7">SCK/CLK</text>
<text x="95" y="161.6">SDI/SD1</text>
<text x="153.2" y="159.3">C42</text>
<text x="158.7" y="159.3">12pF</text>
<text x="178.8" y="159.5">32K_N</text>
<text x="18.2" y="162.4">7</text>
<text x="21.1" y="163">/HOLD</text>
<text x="28.5" y="165.4" transform="rotate(-90 28.5 165.4)">GND</text>
<text x="30.5" y="165.4" transform="rotate(-90 30.5 165.4)">GND</text>
<text x="31.6" y="163">/WP</text>
<text x="36.7" y="162.4">3</text>
<text x="69.9" y="162.4">GND</text>
<text x="81.1" y="162.4">SDI/SD1</text>
<text x="27.9" y="168.2" transform="rotate(-90 27.9 168.2)">4</text>
<text x="29.9" y="168.2" transform="rotate(-90 29.9 168.2)">9</text>
<text x="224.7" y="185.5">Title</text>
<text x="224.7" y="191.3">Size</text>
<text x="232.5" y="191.3">Document Number</text>
<text x="289.2" y="191.3">Rev</text>
<text x="224.7" y="197.2">Date:</text>
<text x="226.7" y="193.3">B</text>
<text x="234.9" y="197.2">Friday, January 8, 2021</text>
<text x="263.8" y="197.2">Sheet</text>
<text x="273.6" y="197.2">2</text>
<text x="279.4" y="197.2">of</text>
<text x="285.3" y="197.2">5</text>
</g>
<g font-size="1.6">
<text x="30.7" y="11.6">5</text>
<text x="89.3" y="11.6">4</text>
<text x="148" y="11.6">3</text>
<text x="206.6" y="11.6">2</text>
<text x="265.2" y="11.6">1</text>
<text x=".4" y="35.7">D</text>
<text x="242.5" y="41.2">R79</text>
<text x="295.5" y="36.1">D</text>
<text x="243.2" y="55.5">R46</text>
<text x="260.5" y="63.3">C68</text>
<text x="265" y="63.3">1uF</text>
<text x=".4" y="82.2">C</text>
<text x="295.5" y="82.4">C</text>
<text x="237.6" y="88.3">100nF</text>
<text x="237.6" y="85.2">C67</text>
<text x="25.4" y="92.8">TP5</text>
<text x="25.4" y="94.8">TP6</text>
<text x=".4" y="128.5">B</text>
<text x="295.5" y="128.9">B</text>
<text x="245.4" y="141.2" transform="rotate(-90 245.4 141.2)">R6</text>
<text x="264.9" y="141" transform="rotate(-90 264.9 141)">R5</text>
<text x="268.8" y="141" transform="rotate(-90 268.8 141)">R7</text>
<text x=".4" y="175">A</text>
<text x="295.5" y="175.2">A</text>
<text x="30.7" y="199.3">5</text>
<text x="89.3" y="199.3">4</text>
<text x="148" y="199.3">3</text>
<text x="206.6" y="199.3">2</text>
<text x="265.2" y="199.3">1</text>
</g>
<g font-size="1.4">
<text x="253.2" y="41.1">10K</text>
<text x="274.6" y="45.9">S1</text>
<text x="160.7" y="52.6">NC</text>
<text x="169.8" y="59">U0RXD</text>
<text x="252.6" y="55.3">10K</text>
<text x="118.4" y="62.1" transform="rotate(-90 118.4 62.1)">24nH</text>
<text x="169.8" y="61">U0TXD</text>
<text x="274.6" y="60.2">S2</text>
<text x="169.8" y="66.8">LCD_SCK</text>
<text x="169.8" y="68.8">LCD_DC</text>
<text x="118.4" y="72.7" transform="rotate(-90 118.4 72.7)">L5</text>
<text x="248.2" y="77.2">SD_CS</text>
<text x="266.1" y="72.9">TF PUSH</text>
<text x="41.4" y="81.9">1uF</text>
<text x="54.7" y="81.9">10uF</text>
<text x="234.5" y="78.4">SD_VDD</text>
<text x="247.9" y="82.9">SPI_SCK</text>
<text x="248.2" y="79.2">SPI_MOSI</text>
<text x="247.2" y="86.8">SPI_MISO</text>
<text x="56.1" y="92">3.3nH</text>
<text x="169.4" y="96">SPI_SCK</text>
<text x="169.4" y="94">LORA_CS</text>
<text x="169.4" y="92">LCD_RST</text>
<text x="253.1" y="95.4" transform="rotate(-90 253.1 95.4)">10K</text>
<text x="267.5" y="94.6">P11</text>
<text x="60.2" y="99.1">1pF</text>
<text x="91.7" y="99.9">IO0</text>
<text x="169.4" y="101.8">LORA_RST</text>
<text x="169.4" y="99.9">SPI_MISO</text>
<text x="169.4" y="97.9">SPI_MOSI</text>
<text x="169.4" y="103.8">LORA_BUSY</text>
<text x="233.6" y="105.5">VDD3V3</text>
<text x="253.3" y="103.8" transform="rotate(-90 253.3 103.8)">R52</text>
<text x="242.1" y="115.3">SPI_MISO</text>
<text x="242.1" y="117.3">SPI_SCK</text>
<text x="242.1" y="119.2">SD_CS</text>
<text x="242.1" y="121.2">SPI_MOSI</text>
<text x="142.3" y="132">ESP32-S3</text>
<text x="245.2" y="132.5" transform="rotate(-90 245.2 132.5)">10K</text>
<text x="264.6" y="132.8" transform="rotate(-90 264.6 132.8)">10K</text>
<text x="268.7" y="132.8" transform="rotate(-90 268.7 132.8)">10K</text>
<text x="122.7" y="141.8" transform="rotate(-90 122.7 141.8)">LORA_IRQ</text>
<text x="242.5" y="149.3">SD_VDD</text>
<text x="262" y="149.3">SD_VDD</text>
<text x="31.5" y="167.9">W25Q128JVPIQ</text>
<text x="70.5" y="165.9">APS6404L-3SQR-ZR</text>
<text x="291.1" y="193.3">V1.0</text>
</g>
</svg>
